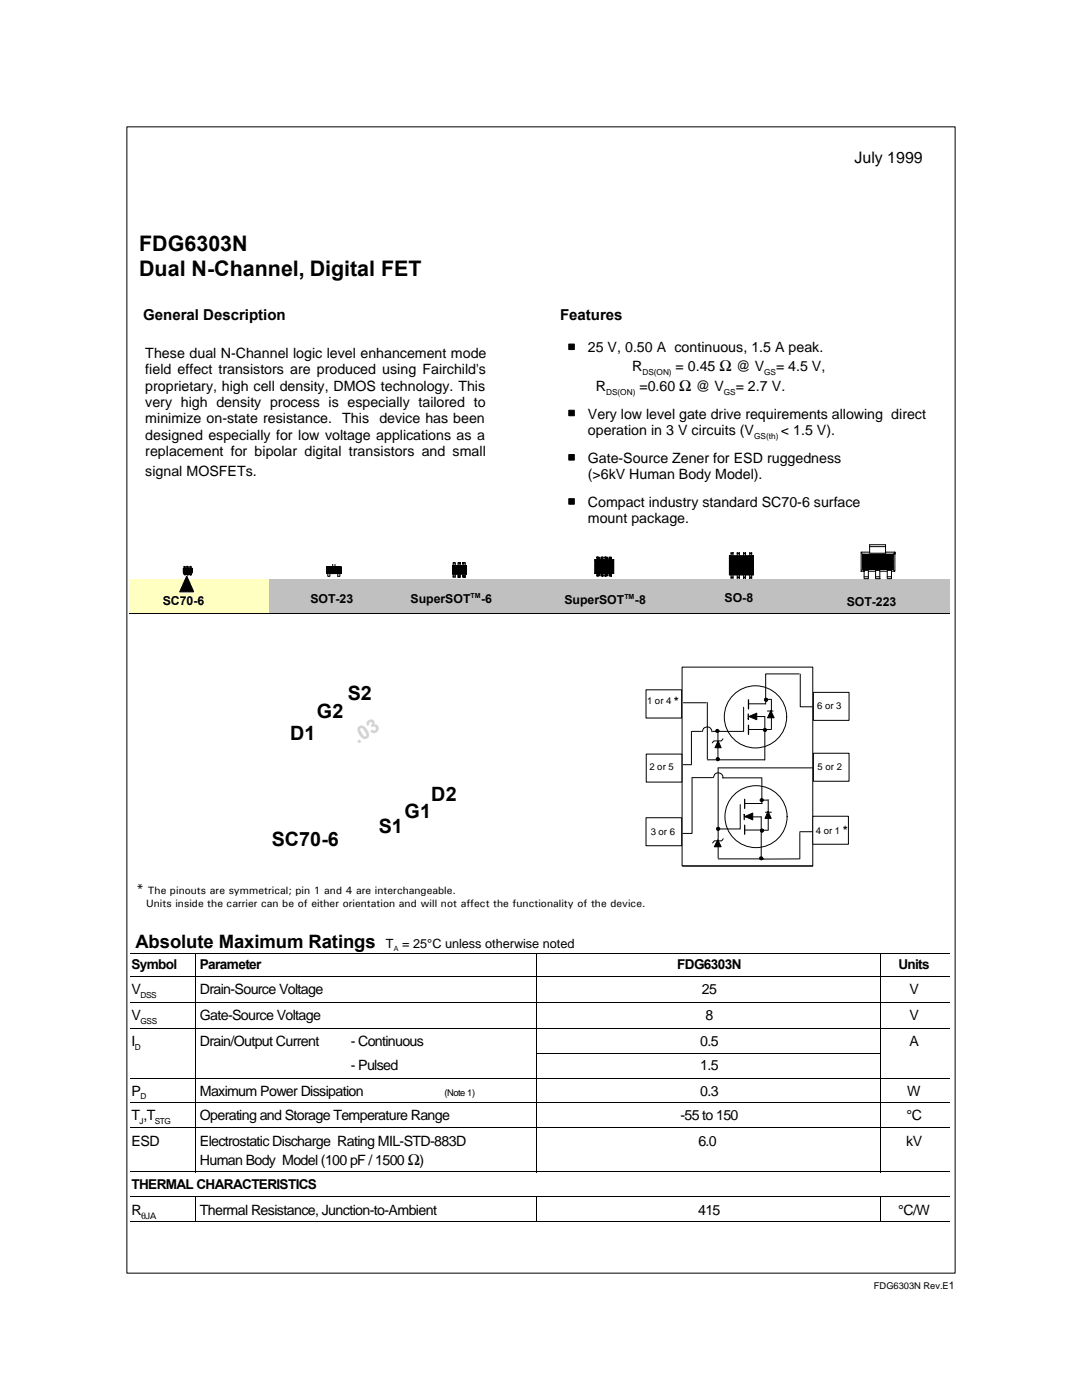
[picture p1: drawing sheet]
<svg xmlns="http://www.w3.org/2000/svg" width="216mm" height="279mm" viewBox="0 0 216 279" stroke-linecap="round" stroke-linejoin="round" font-family="sans-serif">
<path d="M25.8 115.5h27.9v7h-27.9z" fill="#ffffc2"/>
<g fill="#c0c0c0">
<path d="M53.7 115.5h26.9v7h-26.9z"/>
<path d="M80.6 115.5h27v7h-27z"/>
<path d="M107.5 115.5h27v7h-27z"/>
<path d="M134.4 115.5h27v7h-27z"/>
<path d="M161.3 115.5h28.3v7h-28.3z"/>
</g>
<g fill="none" stroke="#000" stroke-width=".2">
<path d="M25.3 25.3h165.3v228.8h-165.3zM36.6 114.3h1.7v-.9v.9h-1.7v-.9h1.7l-1.7 .1v.8M36.6 113.4v.1M36.7 114.3v.4h.3M37 114.3v.4v-.1h-.3M37 113.2h-.3v-.2v.4M37 113v.4M37.3 114.3v.4h.2h-.2v-.1h.2h-.2M37.3 113h.2v.4M37.5 113.2h-.2v-.2v.4M37.5 114.3v.4M37.9 114.3v.4h.2h-.2v-.1h.2h-.2"/>
<path d="M37.9 113.4v-.4h.2v.4M37.9 113.2h.2M38.1 114.3v.4M65.2 113.5l.9 .9M65.4 114.5v.5h.4v-.5M66.4 112.6v.5M66.8 112.6v.5M67.4 114.5v.5h.4v-.5M68 114.3l-1.1-1.1-1.2 1.2-.5-.5 .6-.7 1.2 1.2 1-1.1v-.1l-1.2 1.2-1.2-1.2-.4 .4 .7 .8 1.2-1.2 .9 .9-.1 .3-1.2-1.2-1.2 1.2-.3-.3 .8-.9 1.2 1.2 .8-.9-.2-.3-1.2 1.2-1.2-1.2-.2 .2v-.2l1.1 1.2 1.2-1.2 .5 .5-.6 .7-1.2-1.2-1 1.1v.1l1.2-1.2 1.2 1.2 .4-.4-.7-.8-1.2 1.2M68 114.4l-2.8 .1v-1.4h2.9v1.4l-.1-1.3-2.8-.1v1.4h2.9M68.1 113.1l-.1 .1M90.2 112.9h2.8l.1 1.7"/>
<path d="M90.2 112.9h2.9v1.7M90.2 114.3l1.4-1.4 1.4 1.5M90.2 113.7l.7-.8 1.5 1.6 .6-.6-1-1-1.5 1.6-.3-.2M90.2 113.4l1.2 1.1 1.4-1.6 .2 .1-1.4 1.5-1.4-1.3 .3-.3 1.5 1.6 1-1-.5-.6-1.6 1.6-.7-.7M90.2 113.4l.5-.5 1.5 1.6 .8-.8-.8-.8-1.5 1.6-.5-.5 1.1-1.1 1.6 1.6 .1-.3-1.2-1.3-1.6 1.6M90.2 113.8l.9-.9 1.5 1.6 .4-.4M90.2 113l1.5 1.5 1.3-1.3M90.2 114.6h2.9M90.2 114.5h2.9M90.4 112.9v-.6h.4v.6M90.4 114.6v.6M90.4 112.5h.4"/>
<path d="M90.8 114.6v.6h-.4v-.3h.4M91.4 112.5h.4v-.2v.6M91.4 114.6v.6M91.8 114.6v.6h-.4h.4M91.8 114.9h-.4h.4M91.8 112.3h-.4v.6M92.4 114.6v.6h.4h-.4v-.3h.4h-.4M92.4 112.3h.4v.6M92.8 112.5h-.4v-.2v.6M92.8 114.6v.6M93 113.3l-.4-.4-1.5 1.6-.9-.9M118.7 111.8l3.8-.1-3.8 .1v2.6h3.8v-2.7l-.1 2.7"/>
<path d="M118.7 114.4h3.8M119.1 111.2h.4v.5v-.2h-.4v.2v-.5v.1h.4M119.5 114.8h-.4v.2h.4v-.6v.2h-.4v-.2v.6M119.9 114.8h.4v.2v-.6v.2h-.4v-.2v.6h.4M120.3 111.2v.5v-.2h-.4v.2v-.5h.4v.1h-.4M120.7 114.4l1.7-1.7-1-.9-2.7 2.6v-.2l2.5-2.4 1.2 1.1-1.5 1.5-2.2-2.3 .4-.3 2.6 2.6 .7-.8-1.8-1.8-1.9 1.8 .8 .8 2.5-2.6 .4 .3-2.3 2.3-1.4-1.5 1.1-1.1 2.6 2.4-.1 .2-2.7-2.6-.9 .9 1.7 1.7h-.1l2.1-2.1-.6-.5-2.6 2.6-.5-.6 2-2 1.7 1.5-1 1.1-2.6-2.6h-.1l2.5 2.6 1.2-1.3-1.4-1.3-2.3 2.2 .4 .4 2.6-2.6 .7 .7-1.9 1.9h.1l-1.9-1.9 .8-.7 2.6 2.6 .3-.4-2.3-2.2-1.4 1.3 1.2 1.3 2.4-2.6-2.6 2.6-1-1.1 1.7-1.5 2 2-.5 .6-2.6-2.6-.6 .5 2.1 2.1M120.7 111.2h.5v.5v-.2h-.5v.2v-.5v.1h.5M121.2 114.8h-.5v.2v-.6v.2h.5v-.2v.6h-.5M121.5 114.8h.5v.2v-.6v.2h-.5v-.2v.6h.5M122 111.3h-.5v.2h.5v.2v-.5h-.5v.5M145.7 114.7h-.2M145.9 115.1h.4v.2h-.4"/>
<path d="M145.9 110.3v.6M145.9 114.7v.8M145.9 114.7l-.2-.4 3.3-3.3 1.2 1.2-2.4 2.5h.1l-2.2-2.3 1.4-1.4 3.1 3.2-.4 .5-3.6-3.7-.5 .5 3.1 3.2 1.4-1.7-2-2-2.5 2.5 1.1 1.2 3.4-3.7-3.6 3.7-.9-1 2.8-2.7 1.7 1.8-1.7 1.9-2.8-3 .8-.7 3.6 3.7 .1-.4-3.3-3.3-1.2 1.2 2.4 2.5 2.1-2.3-1.4-1.4-3.1 3.2 .4 .5 3.7-3.7 .4 .6-3 3.1-1.5-1.7 2.1-2 2.4 2.5-1.1 1.2h.1l-3.5-3.6 .1-.1 3.6 3.7h-.1l.9-1-2.7-2.7-1.8 1.8 1.7 1.9 2.8-2.9-.8-.8-3.6 3.7h-.1l3.5-3.7 1 1-2.6 2.7-1.9-2.1 1.6-1.6 2.9 3-.6 .7-3.6-3.7-.3 .3 3.2 3.4 1.3-1.4-2.2-2.3-2.3 2.3 1.2 1.4 3.3-3.4-.3-.3-3.6 3.7M146.3 110.4h-.4v.1h.4M146.3 110.3v.6M146.3 114.7v.8M146.3 114.7l-.6-.8 2.8-2.9 1.7 1.6-1.9 2.1-2.6-2.7 1-1 3.5 3.7M147.1 115.1h.4v.2h-.4M147.1 110.3v.6M147.1 114.7v.8M147.5 110.4h-.4v.1h.4M147.5 110.3v.6"/>
<path d="M147.5 114.7v.8M148.4 110.4h.4v.1h-.4M148.4 115.1h.4v.2h-.4M148.4 110.3v.6M148.4 114.7v.8M148.8 110.3v.6M148.8 114.7v.8M149.6 110.4h.4v.1h-.4M149.6 115.1h.4v.2h-.4M149.6 110.3v.6M149.6 114.7v.8M150 110.3v.6"/>
<path d="M150 114.7v.8M150.3 110.9v3.8h-4.6v-3.7l-.2-.1h4.8l-.1 .1v3.7h.1h-4.8v-3.8l.2 .1h4.6M171.8 114h.6v-.2v1.7M171.8 110.2v3.8M172.1 113.7l-.3 .3M172.1 110.6l3.1 3.1h.1l2.9-3-.2-.1-3 3.1-2.9-3 .3-.1 3.2 3.1 2.6-2.7-.4-.4-3 3.1-2.7-2.7 .5-.4 3.2 3.1 2.4-2.5-.7-.6-3 3.1-2.4-2.5 .7-.6 3.1 3.1h.1l2.2-2.3-.9-.8-3 3.1-2.2-2.3 .9-.8 3.1 3.1h.2l1.9-2-1.1-1.1-3.1 3.1-1.9-2 1.2-1.1 3.1 3.1 1.8-1.7-1.3-1.4-3.1 3.1-1.7-1.8 1.4-1.3 3.2 3.1 1.5-1.6-1.5-1.5-3.2 3.1h.2l-1.6-1.6 1.6-1.5 3.1 3.1M172.4 113.8h.9v1.7h-.8M172.4 115.1h.9M173.3 114h1.4v-.2h.9v1.7M173.5 110.2h-1.7l.3 .4M173.5 109.1h3.2M174.7 115.1h.9"/>
<path d="M174.7 113.8v1.7M174.8 115.5h.8M175.1 113.7l3.1-3.1v3.1M175.6 114h1.4M176.7 110.4h-3.2v-1.7h3.2v1.7v-.2h1.9v.4v-.4l-.4 .4h-6.1v3.1h6.1l.4 .3h-.7M176.9 113.7l1.3-1.3-1.8-1.8-3 3.1-1.3-1.3 1.8-1.8 3.1 3.1h.2l1-1.2-2-1.9-3.1 3.1-1-1.1 2.1-2 3 3.1h.2l.8-.9-2.2-2.2-3.2 3.1h.1l-.8-.9 2.3-2.2 3.1 3.1h.1l.6-.7-2.4-2.4-3.1 3.1-.6-.7 2.5-2.4 3.2 3.1 .4-.5-2.7-2.6-3 3.1-.4-.4 2.7-2.7 3.2 3.1 .2-.2-3-2.9-3 3.1-.1-.2 2.9-2.9 3.1 3.1M177 115.5v-1.7h.9v1.7h-.8M177 115.1h.9M178.6 110.2v3.7M25.8 122.4h163.7M25.9 190.3h163.5M25.9 194.9h163.5"/>
<path d="M38.9 190.2v43.8M107.1 190.2v43.8M175.6 190.2v43.8M25.9 200.1h163.5M25.9 205.2h163.5M25.9 215.1h163.5M107 210.2h68.7M25.9 220.1h163.5M25.9 225.1h163.5M25.9 233.9h163.5M25.9 238.8h163.5M38.9 238.8v5.1"/>
<path d="M107.1 238.8v5.1M175.6 238.8v5.1M25.9 243.8h163.5"/>
</g>
<path d="M113.5 68.7h1.1v1.1h-1.1zM113.5 81.9h1.1v1.1h-1.1zM113.5 90.7h1.1v1.1h-1.1zM113.5 99.5h1.1v1.1h-1.1z" fill="#000" stroke="#000" stroke-width=".2"/>
<path d="M37.3 115l1.4 3.1h-2.8z" fill-rule="evenodd" fill="#000" stroke="#000" stroke-width=".2"/>
<path d="M36.7 113.5h1.6v.8h-1.6z" fill="#000" stroke="#000" stroke-width=".25"/>
<g fill="#fff" stroke="#000" stroke-width=".2">
<path d="M162.3 150.3h7.1v5.6h-7.1z"/>
<path d="M128.9 137.7h7.1v5.6h-7.1z"/>
<path d="M136.1 133.1h26.1v39.7h-26.1z"/>
<path d="M162.2 162.9h7.1v5.6h-7.1z"/>
<path d="M128.9 150.5h7.2v5.6h-7.2z"/>
<path d="M128.9 163.2h7.1v5.6h-7.1z"/>
<path d="M162.3 138.2h7.1v5.6h-7.1z"/>
</g>
<g fill="none" stroke="#000" stroke-width=".2">
<path d="M152.9 139.6h1.1M153.9 139.7v5.9M159.5 134.5h-6.7v6M159.7 134.5v6.6h2.4M136.3 152.6h1.7M136.4 140.3h4.5M138 146v6.5M138.1 155.2v11.1h-1.8M138.1 146h1.9M138.1 155.2h4.1M140.1 146l.3-.6a.97 .97 0 0 1 1.1-.3 .97 .97 0 0 1 .6 .9M141.1 151.6h11.5"/>
<path d="M141.1 140.2v11.3M142.3 155.2l.3-.7a.97 .97 0 0 1 1.1-.2 .97 .97 0 0 1 .6 .9M143.3 153.2h18.8M143.3 146v5.7M143.3 153.3v17.9M144.1 155.2h7.9v5.2M144.3 147.4l-.4 .5h-1.4l-.4 .4M148.4 141.1v4.9h-6.2M149.4 140.5h3.3M149.4 143h3.2v8.7M149.5 145.6h4.3M152.1 159.7h1.1"/>
<path d="M153.1 141.9h1.2M153.3 159.6v6M136.2 172.8h26M143.3 171.4h9.1M144.3 167.4l-.3 .4h-1.5l-.3 .4M147.7 160.6v4.8h-4.4M148.6 165.7h3.5M148.6 163h3.2M148.7 160.4h3.4M151.9 163v8.4h7.6M152.3 165.7h1M152.7 162.1h1.2"/>
<path d="M159.6 166h2.5M159.6 166.2v5.2"/>
<circle cx="150.8" cy="143.1" r="6.2"/>
<circle cx="150.9" cy="163" r="6.2"/>
</g>
<g fill="#000" stroke="#000" stroke-width=".2">
<path d="M152.6 139.4l.3-.1 .2 .1 .1 .3-.1 .2-.2 .1-.3-.1z" fill-rule="evenodd"/>
<path d="M142.9 145.6l.2-.1 .3 .2 .1 .2-.1 .2h-.5l-.1-.2z" fill-rule="evenodd"/>
<path d="M143 151.3l.2-.1 .3 .1 .1 .2-.1 .2-.3 .1-.2-.1-.1-.2z" fill-rule="evenodd"/>
<path d="M143.3 147.9l.6 1.3h-1.2z" fill-rule="evenodd"/>
<path d="M149.3 143l1.7-.7v1.3z" fill-rule="evenodd"/>
<path d="M152.4 145.5l.2-.2 .3 .2 .1 .2-.1 .2-.3 .1-.2-.1-.1-.2z" fill-rule="evenodd"/>
<path d="M153.8 141.8l.7 1.5h-1.3z" fill-rule="evenodd"/>
<path d="M143.2 167.6l.7 1.4h-1.4z" fill-rule="evenodd"/>
<path d="M143 165.2h.6v.2l-.1 .3h-.5z" fill-rule="evenodd"/>
<path d="M148.5 162.9l1.7-.6v1.3z" fill-rule="evenodd"/>
<path d="M151.6 171.1h.5l.1 .2-.1 .2-.2 .1-.3-.1z" fill-rule="evenodd"/>
<path d="M151.8 159.5l.2-.2 .4 .4-.4 .3-.4-.3z" fill-rule="evenodd"/>
<path d="M151.8 165.5h.5l.1 .3-.1 .2-.2 .1-.3-.1z" fill-rule="evenodd"/>
<path d="M153.2 161.9l.7 1.4h-1.2z" fill-rule="evenodd"/>
</g>
<path d="M149.4 139.7v1.8M148.6 159.5v1.8M149.3 142.5v1M149.4 144.7v1.9M148.5 162.6v1M148.6 164.7v1.8" fill="none" stroke="#000" stroke-width=".25"/>
<g font-size="4.3">
<text x="27.8" y="50">FDG6303N</text>
<text x="27.8" y="55.1">Dual N-Channel, Digital FET</text>
</g>
<g font-size="3.9">
<text x="63.2" y="143.3">G2</text>
<text x="69.4" y="139.7">S2</text>
<text x="57.9" y="147.7">D1</text>
<text x="86.1" y="159.9">D2</text>
<text x="75.6" y="166.3">S1</text>
<text x="80.7" y="163.2">G1</text>
<text x="54.2" y="168.9">SC70-6</text>
</g>
<text font-size="3.9" fill="#d2d2d2" x="71.4" y="148.4" transform="rotate(-32 71.4 148.4)">.03</text>
<text font-size="3.7" x="27" y="189.1">Absolute Maximum Ratings</text>
<text font-size="3.2" x="170.5" y="32.6">July 1999</text>
<g font-size="3">
<text x="28.6" y="63.9">General Description</text>
<text x="111.8" y="63.9">Features</text>
</g>
<g font-size="2.8">
<text x="29" y="71.5">These dual N-Channel logic level enhancement mode</text>
<text x="117.3" y="70.3">25 V, 0.50 A continuous, 1.5 A peak.</text>
<text x="29" y="78">proprietary, high cell density, DMOS technology. This</text>
<text x="29" y="74.7">field effect transistors are produced using Fairchild's</text>
<text x="118.9" y="78">R</text>
<text x="126.2" y="74.1">R</text>
<text x="127.6" y="78">=0.60 Ω @ V</text>
<text x="134.8" y="74.1">= 0.45 Ω @ V</text>
<text x="146.8" y="78">= 2.7 V.</text>
<text x="154.9" y="74.1">= 4.5 V,</text>
<text x="29" y="81.2">very high density process is especially tailored to</text>
<text x="117.3" y="83.5">Very low level gate drive requirements allowing direct</text>
<text x="29" y="87.8">designed especially for low voltage applications as a</text>
<text x="29" y="84.5">minimize on-state resistance.</text>
<text x="68.3" y="84.5">This</text>
<text x="75.7" y="84.5">device has been</text>
<text x="117.3" y="86.8">operation in 3 V circuits (V</text>
<text x="155.8" y="86.8">&lt; 1.5 V).</text>
<text x="29" y="91">replacement for bipolar digital transistors and small</text>
<text x="29" y="95">signal MOSFETs.</text>
<text x="117.3" y="92.4">Gate-Source Zener for ESD ruggedness</text>
<text x="117.3" y="95.6">(&gt;6kV Human Body Model).</text>
<text x="117.3" y="101.2">Compact industry standard SC70-6 surface</text>
<text x="117.3" y="104.4">mount package.</text>
<text x="27" y="178.4">*</text>
<text x="26.2" y="203.6">V</text>
<text x="26.2" y="198.5">V</text>
<text x="39.9" y="203.6">Gate-Source Voltage</text>
<text x="39.9" y="198.5">Drain-Source Voltage</text>
<text x="140" y="198.5">25</text>
<text x="140.8" y="203.6">8</text>
<text x="181.5" y="198.5">V</text>
<text x="181.5" y="203.6">V</text>
<text x="26.2" y="208.8">I</text>
<text x="39.9" y="208.8">Drain/Output Current</text>
<text x="70" y="208.8">- Continuous</text>
<text x="139.7" y="208.8">0.5</text>
<text x="181.5" y="208.8">A</text>
<text x="70" y="213.6">- Pulsed</text>
<text x="139.7" y="213.6">1.5</text>
<text x="26.2" y="218.7">P</text>
<text x="39.9" y="218.7">Maximum Power Dissipation</text>
<text x="139.7" y="218.7">0.3</text>
<text x="181" y="218.7">W</text>
<text x="26.2" y="223.5">T ,T</text>
<text x="39.9" y="223.5">Operating and Storage Temperature Range</text>
<text x="135.8" y="223.5">-55 to 150</text>
<text x="180.9" y="223.5">°C</text>
<text x="26.2" y="228.6">ESD</text>
<text x="39.9" y="228.6">Electrostatic Discharge Rating MIL-STD-883D</text>
<text x="39.9" y="232.5">Human Body Model (100 pF / 1500 Ω)</text>
<text x="139.4" y="228.6">6.0</text>
<text x="180.8" y="228.6">kV</text>
<text x="26.2" y="242.4">R</text>
<text x="39.9" y="242.4">Thermal Resistance, Junction-to-Ambient</text>
<text x="139.3" y="242.4">415</text>
<text x="179.2" y="242.4">°C/W</text>
</g>
<g font-size="2.7">
<text x="26.2" y="193.3">Symbol</text>
<text x="39.9" y="193.3">Parameter</text>
<text x="135.1" y="193.3">FDG6303N</text>
<text x="179.3" y="193.3">Units</text>
<text x="26.2" y="237.3">THERMAL CHARACTERISTICS</text>
</g>
<g font-size="2.5">
<text x="32.5" y="120.8">SC70-6</text>
<text x="61.9" y="120.4">SOT-23</text>
<text x="81.9" y="120.4">SuperSOT</text>
<text x="96" y="120.4">-6</text>
<text x="112.6" y="120.6">SuperSOT</text>
<text x="126.7" y="120.6">-8</text>
<text x="144.6" y="120.2">SO-8</text>
<text x="169" y="121">SOT-223</text>
<text x="77" y="189.1">T = 25°C unless otherwise noted</text>
</g>
<g font-size="2.3">
<text x="134.5" y="140.6">*</text>
<text x="168.3" y="166.5">*</text>
</g>
<g font-size="2.1">
<text x="29.5" y="178.4">The pinouts are symmetrical; pin 1 and 4 are interchangeable.</text>
<text x="29.2" y="181.1">Units inside the carrier can be of either orientation and will not affect the functionality of the device.</text>
</g>
<g font-size="1.9">
<text x="129.1" y="140.5">1 or 4</text>
<text x="163.1" y="141.6">6 or 3</text>
<text x="129.6" y="153.7">2 or 5</text>
<text x="163.2" y="153.8">5 or 2</text>
<text x="129.8" y="166.7">3 or 6</text>
<text x="162.8" y="166.4">4 or 1</text>
<text x="88.7" y="218.7">(Note 1)</text>
<text x="28.2" y="243.3">θJA</text>
<text x="174.4" y="257.3">FDG6303N Rev.E1</text>
</g>
<g font-size="1.7">
<text x="128.2" y="74.8">DS(ON)</text>
<text x="152.5" y="74.8">GS</text>
<text x="120.9" y="78.7">DS(ON)</text>
<text x="144.4" y="78.7">GS</text>
<text x="150.5" y="87.5">GS(th)</text>
<text x="28.1" y="199.2">DSS</text>
<text x="26.9" y="209.5">D</text>
<text x="28.1" y="204.4">GSS</text>
<text x="28.1" y="219.4">D</text>
<text x="27.9" y="224.2">J</text>
<text x="30.9" y="224.2">STG</text>
</g>
<g font-size="1.4">
<text x="93.9" y="119.3">TM</text>
<text x="124.6" y="119.5">TM</text>
<text x="78.6" y="189.8">A</text>
</g>
</svg>
